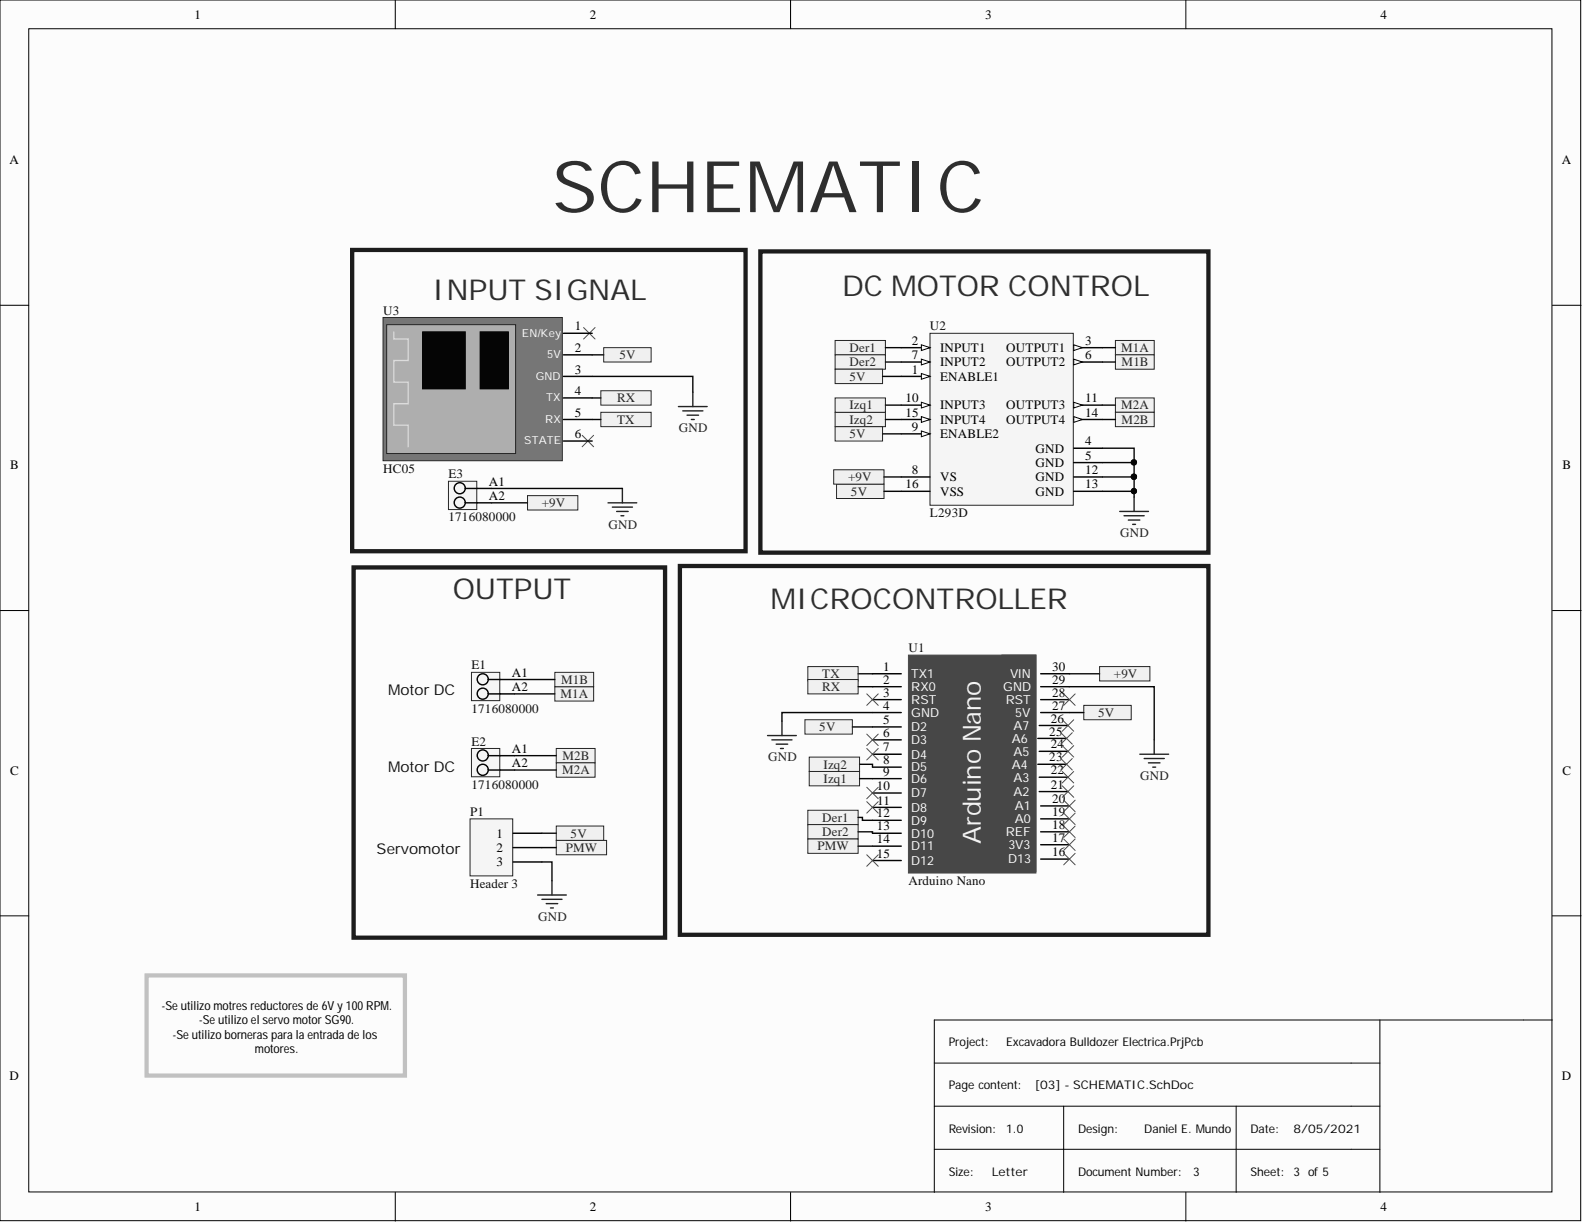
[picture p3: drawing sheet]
<svg xmlns="http://www.w3.org/2000/svg" width="279mm" height="216mm" viewBox="0 0 279 216" stroke-linecap="round" stroke-linejoin="round" font-family="sans-serif">
<g fill="#fcfcfc" stroke="#000" stroke-width=".18">
<path d="M0 0h278.8v215.3h-278.8z"/>
<path d="M5.1 5.1h268.6v205.1h-268.6z"/>
</g>
<g fill="none" stroke="#000" stroke-width=".18">
<path d="M69.7 0v5.1M139.4 0v5.1M209.2 0v5.1M0 53.8h5.1M273.8 53.8h5.1M0 107.7h5.1M273.8 107.7h5.1M0 161.5h5.1M243.4 179.9v30.4M273.8 161.5h5.1M273.8 179.9h-109v30.4M164.8 187.5h78.6"/>
<path d="M164.8 195.1h78.6M187.6 195.1v15.2M218 195.1v15.2M69.7 210.3v5.1M139.4 210.3v5.1M164.8 202.7h78.6M209.2 210.3v5.1"/>
</g>
<path d="M134.1 44.3h79.1v53.2h-79.1zM119.9 99.8h93.3v65.1h-93.3z" fill="none" stroke="#1c1c1c" stroke-width=".76"/>
<path d="M201.1 133h5M201.8 133.8h3.6M202.6 134.6h2M203.3 135.3h.5M203.6 130.5v2.5" fill="none" stroke="#262626" stroke-width=".25"/>
<g fill="#474747" stroke="#474747" stroke-width=".18">
<path d="M160.2 115.6h22.5v38.4h-22.5z"/>
<path d="M176.7 115.6h6v38.1h-6z"/>
</g>
<g fill="none" stroke="#000" stroke-width=".25">
<path d="M153.9 118.8h5.1M183.6 118.8h5M153.9 139.9h5.1M153.9 137.3h5.1M153.9 133h5.1M153.9 135.3h5.1M153.9 130.5h5.1M153.9 128.2h5.1M153.9 125.7h5.1M153.9 123.4h5.1M153.9 121.1h5.1M183.1 130.2h5"/>
<path d="M183.1 134.8h5M183.3 128h5.1M183.3 132.5h5.1M183.3 137.1h5.1M183.3 139.6h5.1M183.6 125.7h5M183.6 123.4h5M183.6 121.1h5M153.9 151.8h5.1M153.9 149.3h5.1M153.9 147h5.1M153.9 144.7h5.1"/>
<path d="M153.9 142.4h5.1M183.6 142.2h5M183.6 144.4h5M183.6 146.7h5M183.6 149h5M183.6 151.5h5"/>
</g>
<path d="M164 58.8h25.3v30.3h-25.3z" fill="#f5f5f5" stroke="#262626" stroke-width=".18"/>
<path d="M159 66.4h5" fill="none" stroke="#000" stroke-width=".25"/>
<path d="M162.5 65.9l1.5 .5-1.5 .5z" fill="#fcfcfc"/>
<path d="M162.5 65.9l1.5 .5-1.5 .5z" fill="none" stroke="#000" stroke-width=".18"/>
<path d="M159 71.5h5" fill="none" stroke="#000" stroke-width=".25"/>
<path d="M162.5 71l1.5 .5-1.5 .5z" fill="#fcfcfc"/>
<path d="M162.5 71l1.5 .5-1.5 .5z" fill="none" stroke="#000" stroke-width=".18"/>
<path d="M189.4 71.5h5.1" fill="none" stroke="#000" stroke-width=".25"/>
<path d="M189.4 71l1.5 .5-1.5 .5z" fill="#fcfcfc"/>
<path d="M189.4 71l1.5 .5-1.5 .5z" fill="none" stroke="#000" stroke-width=".18"/>
<path d="M189.4 74h5.1M189.4 84.1h5.1M189.4 86.7h5.1" fill="none" stroke="#000" stroke-width=".25"/>
<path d="M189.4 73.5l1.5 .5-1.5 .5z" fill="#fcfcfc"/>
<path d="M189.4 73.5l1.5 .5-1.5 .5z" fill="none" stroke="#000" stroke-width=".18"/>
<path d="M159 74h5" fill="none" stroke="#000" stroke-width=".25"/>
<path d="M162.5 73.5l1.5 .5-1.5 .5z" fill="#fcfcfc"/>
<path d="M162.5 73.5l1.5 .5-1.5 .5z" fill="none" stroke="#000" stroke-width=".18"/>
<path d="M159 61.3h5M159 86.7h5" fill="none" stroke="#000" stroke-width=".25"/>
<path d="M162.5 60.8l1.5 .5-1.5 .5z" fill="#fcfcfc"/>
<path d="M162.5 60.8l1.5 .5-1.5 .5z" fill="none" stroke="#000" stroke-width=".18"/>
<path d="M189.4 61.3h5.1" fill="none" stroke="#000" stroke-width=".25"/>
<path d="M189.4 60.8l1.5 .5-1.5 .5z" fill="#fcfcfc"/>
<path d="M189.4 60.8l1.5 .5-1.5 .5z" fill="none" stroke="#000" stroke-width=".18"/>
<path d="M189.4 79.1h5.1M189.4 63.9h5.1M189.4 81.6h5.1" fill="none" stroke="#000" stroke-width=".25"/>
<path d="M189.4 63.4l1.5 .5-1.5 .5z" fill="#fcfcfc"/>
<path d="M189.4 63.4l1.5 .5-1.5 .5z" fill="none" stroke="#000" stroke-width=".18"/>
<path d="M159 63.9h5" fill="none" stroke="#000" stroke-width=".25"/>
<path d="M162.5 63.4l1.5 .5-1.5 .5z" fill="#fcfcfc"/>
<path d="M162.5 63.4l1.5 .5-1.5 .5z" fill="none" stroke="#000" stroke-width=".18"/>
<path d="M159 76.5h5M159 84.1h5" fill="none" stroke="#000" stroke-width=".25"/>
<path d="M162.5 76l1.5 .5-1.5 .5z" fill="#fcfcfc"/>
<path d="M162.5 76l1.5 .5-1.5 .5z" fill="none" stroke="#000" stroke-width=".18"/>
<g fill="#f0f0f0" stroke="#262626" stroke-width=".18">
<path d="M142.5 142.9h8.9v2.6h-8.9z" fill-rule="evenodd"/>
<path d="M142.7 136.1h8.9v2.5h-8.9z" fill-rule="evenodd"/>
<path d="M142.5 117.6h8.9v2.5h-8.9z" fill-rule="evenodd"/>
<path d="M142.5 119.9h8.9v2.5h-8.9z" fill-rule="evenodd"/>
<path d="M191.2 124.4h8.3v2.6h-8.3z" fill-rule="evenodd"/>
</g>
<path d="M135.4 129.7h5.1M136.2 130.5h3.5M136.9 131.3h2M137.7 132h.5M137.9 127.2v2.5" fill="none" stroke="#262626" stroke-width=".25"/>
<g fill="#f0f0f0" stroke="#262626" stroke-width=".18">
<path d="M142.5 145.5h8.9v2.5h-8.9z" fill-rule="evenodd"/>
<path d="M142.5 148h8.9v2.5h-8.9z" fill-rule="evenodd"/>
<path d="M142.7 133.5h8.9v2.6h-8.9z" fill-rule="evenodd"/>
<path d="M147.3 72.7h8.9v2.6h-8.9z" fill-rule="evenodd"/>
<path d="M147.3 70.2h8.9v2.5h-8.9z" fill-rule="evenodd"/>
<path d="M147.3 60.1h8.9v2.5h-8.9z" fill-rule="evenodd"/>
<path d="M147.3 62.6h8.9v2.5h-8.9z" fill-rule="evenodd"/>
<path d="M147.6 85.4h8.3v2.5h-8.3z" fill-rule="evenodd"/>
<path d="M147.3 75.3h8.4v2.5h-8.4z" fill-rule="evenodd"/>
<path d="M147.3 65.1h8.4v2.6h-8.4z" fill-rule="evenodd"/>
</g>
<path d="M197.5 90.2h5.1M198.3 91h3.5M199 91.7h2.1M199.8 92.5h.5M200 87.7v2.5" fill="none" stroke="#262626" stroke-width=".25"/>
<g fill="#f0f0f0" stroke="#262626" stroke-width=".18">
<path d="M196.7 70.2h6.9v2.5h-6.9z" fill-rule="evenodd"/>
<path d="M196.7 72.7h6.9v2.6h-6.9z" fill-rule="evenodd"/>
<path d="M196.7 60.1h6.9v2.5h-6.9z" fill-rule="evenodd"/>
<path d="M196.7 62.6h6.9v2.5h-6.9z" fill-rule="evenodd"/>
</g>
<path d="M62.1 44.1h69.4v53.1h-69.4z" fill="none" stroke="#1c1c1c" stroke-width=".76"/>
<g fill="#f0f0f0" stroke="#262626" stroke-width=".18">
<path d="M106 72.7h8.9v2.6h-8.9z" fill-rule="evenodd"/>
<path d="M106 68.9h8.9v2.6h-8.9z" fill-rule="evenodd"/>
<path d="M106.5 61.3h8.4v2.6h-8.4z" fill-rule="evenodd"/>
</g>
<g fill="none" stroke="#4c4c4c" stroke-width=".18">
<path d="M102.9 57.8l2.1 2M105 57.8l-2.1 2M102.7 76.8l2 2M104.7 76.8l-2 2M152.9 122.4l2 2M152.9 129.5l2 2M152.9 132l2 2.1M152.9 138.9l2 2M154.9 122.4l-2 2M154.9 129.5l-2 2M154.9 132l-2 2.1M154.9 138.9l-2 2"/>
<path d="M187.1 133.8l2 2M187.1 129.2l2 2.1M187.4 138.6l2 2M187.4 136.1l2 2M187.4 131.5l2 2M187.4 127l2 2M187.6 122.4l2 2M189.1 133.8l-2 2M189.1 129.2l-2 2.1M189.4 138.6l-2 2M189.4 136.1l-2 2M189.4 131.5l-2 2"/>
<path d="M189.4 127l-2 2M189.6 122.4l-2 2M152.9 141.4l2 2M152.9 150.8l2 2M154.9 141.4l-2 2M154.9 150.8l-2 2M187.6 150.5l2 2M187.6 148l2 2M187.6 145.7l2 2M187.6 143.4l2 2.1M187.6 141.1l2 2.1M189.6 150.5l-2 2"/>
<path d="M189.6 148l-2 2M189.6 145.7l-2 2M189.6 143.4l-2 2.1M189.6 141.1l-2 2.1"/>
</g>
<path d="M62.4 100.1h54.9v65.3h-54.9z" fill="none" stroke="#1c1c1c" stroke-width=".76"/>
<path d="M82.9 144.4h7.5v10.1h-7.5z" fill="#f5f5f5" stroke="#262626" stroke-width=".18"/>
<path d="M90.5 147h5.1M90.5 149.5h5.1M90.5 152h5.1" fill="none" stroke="#000" stroke-width=".25"/>
<g fill="#f0f0f0" stroke="#262626" stroke-width=".18">
<path d="M98.1 132h6.9v2.6h-6.9z" fill-rule="evenodd"/>
<path d="M98.1 134.6h6.9v2.5h-6.9z" fill-rule="evenodd"/>
<path d="M97.9 121.1h6.8v2.6h-6.8z" fill-rule="evenodd"/>
<path d="M97.9 118.6h6.8v2.5h-6.8z" fill-rule="evenodd"/>
<path d="M98.1 145.7h8.4v2.5h-8.4z" fill-rule="evenodd"/>
<path d="M98.1 148.2h8.9v2.6h-8.9z" fill-rule="evenodd"/>
</g>
<path d="M94.8 157.9h5.1M95.6 158.6h3.5M96.3 159.4h2.1M97.4 155.3v2.6M97.1 160.2h.5" fill="none" stroke="#262626" stroke-width=".25"/>
<path d="M83.2 118.6h5v5h-5z" fill="#f5f5f5" stroke="#262626" stroke-width=".18"/>
<g fill="none" stroke="#000" stroke-width=".25">
<path d="M86.2 119.9h4.6M86.2 122.4h4.6"/>
<circle cx="85.2" cy="119.8" r=".98"/>
<circle cx="85.2" cy="122.4" r=".98"/>
</g>
<path d="M83.2 132h5v5h-5z" fill="#f5f5f5" stroke="#262626" stroke-width=".18"/>
<g fill="none" stroke="#000" stroke-width=".25">
<path d="M86.2 133.3h4.6M86.2 135.8h4.6"/>
<circle cx="85.2" cy="135.8" r=".98"/>
<circle cx="85.2" cy="133.3" r=".98"/>
</g>
<path d="M25.9 172.1h45.5v17.6h-45.5z" fill="none" stroke="#c4c4c4" stroke-width=".76"/>
<path d="M119.7 71.7h5M120.4 72.5h3.6M121.2 73.2h2M122 74h.5M122.2 69.2v2.5" fill="none" stroke="#262626" stroke-width=".25"/>
<path d="M67.6 56h31.6v25.3h-31.6z" fill="#767676" stroke="#262626" stroke-width=".18"/>
<path d="M68.2 57.3h22.7v22.7h-22.7z" fill="#aeaeae" stroke="#262626" stroke-width=".18"/>
<path d="M69.5 58.5v1.3h2.5v3.8h-2.5v3.8h2.5v3.8h-2.5v3.8h2.5v3.8" fill="none" stroke="#d7d7d7" stroke-width=".25"/>
<path d="M74.5 58.5h7.6v10.1h-7.6zM84.7 58.5h5v10.1h-5z" fill="#000" stroke="#000" stroke-width=".18"/>
<path d="M99.4 58.8h5.1M99.4 77.8h5.1M99.4 74h5.1M99.4 70.2h5.1M99.4 66.4h5.1M99.4 62.6h5.1" fill="none" stroke="#000" stroke-width=".25"/>
<path d="M79.1 84.9h5v5h-5z" fill="#f5f5f5" stroke="#262626" stroke-width=".18"/>
<g fill="none" stroke="#000" stroke-width=".25">
<path d="M82.1 86.2h4.6M82.1 88.7h4.6"/>
<circle cx="81.1" cy="88.7" r=".98"/>
<circle cx="81.1" cy="86.1" r=".98"/>
</g>
<path d="M107.2 88.7h5.1M108 89.5h3.6M108.8 90.2h2M109.5 91h.5M109.8 86.2v2.5" fill="none" stroke="#262626" stroke-width=".25"/>
<g fill="#f0f0f0" stroke="#262626" stroke-width=".18">
<path d="M93 87.4h8.9v2.6h-8.9z" fill-rule="evenodd"/>
<path d="M147.1 82.9h8.8v2.5h-8.8z" fill-rule="evenodd"/>
<path d="M194 117.6h8.8v2.5h-8.8z" fill-rule="evenodd"/>
<path d="M142 127h8.3v2.5h-8.3z" fill-rule="evenodd"/>
</g>
<g fill="none" stroke="#0e0e0e" stroke-width=".25">
<path d="M104.5 66.4h17.7v2.8M104.5 74h1.5M104.5 62.6h2M104.5 70.2h1.5M155.7 76.5h3.3M155.7 66.4h3.3M156.2 71.5h2.8M156.2 74h2.8M156.2 61.3h2.8M156.2 63.9h2.8M194.5 79.1h5.5v5M194.5 71.5h2.2"/>
<path d="M194.5 74h2.2M194.5 61.3h2.2M194.5 63.9h2.2M86.7 86.2h23.1M86.7 88.7h6.3M155.9 86.7h3.1M155.9 84.1h3.1M194.5 86.7h5.5M194.5 84.1h5.5M194.5 81.6h5.5M200 84.1v3.6M90.8 119.9h7.1"/>
<path d="M151.4 118.8h2.5M188.6 118.8h5.4M90.8 133.3h7.3M90.8 135.8h7.3M90.8 122.4h7.1M150.3 128.2h3.6M151.4 121.1h2.5M151.6 134.8h2.3v.5M151.6 137.3h2.3M153.9 125.7h-16v1.5M188.6 121.1h15v9.4M188.6 125.7h2.6"/>
<path d="M95.6 152h1.8v3.3M95.6 149.5h2.5M95.6 147h2.5M151.4 146.7h2.5v.3M151.4 144.2h.7v.5h1.8M151.4 149.3h2.5"/>
</g>
<g fill="#0e0e0e" stroke="#0e0e0e" stroke-width=".18">
<circle cx="200" cy="86.6" r=".47"/>
<circle cx="200" cy="84.1" r=".47"/>
<circle cx="200" cy="81.6" r=".47"/>
</g>
<text font-size="12.6" fill="#2e2e2e" x="97.4" y="37.4">SCHEMATIC</text>
<g font-size="5.1" fill="#2e2e2e">
<text x="76.3" y="53">INPUT SIGNAL</text>
<text x="148.6" y="52.2">DC MOTOR CONTROL</text>
<text x="79.9" y="105.7">OUTPUT</text>
<text x="135.9" y="107.4">MICROCONTROLLER</text>
</g>
<text font-size="4.4" fill="#f3f3f3" x="173" y="148.9" transform="rotate(-90 173 148.9)">Arduino Nano</text>
<g font-size="2.6" fill="#0e0e0e">
<text x="68.5" y="122.6">Motor DC</text>
<text x="68.5" y="136.2">Motor DC</text>
<text x="66.4" y="150.7">Servomotor</text>
</g>
<g font-size="2.3">
<text x="34.3" y="3.3">1</text>
<text x="104" y="3.3">2</text>
<text x="173.8" y="3.3">3</text>
<text x="243.5" y="3.3">4</text>
<text x="1.7" y="29">A</text>
<text x="275.5" y="29">A</text>
<text x="101.4" y="58.3">1</text>
<text x="101.4" y="65.9">3</text>
<text x="101.4" y="62.1">2</text>
<text x="160.8" y="65.9">1</text>
<text x="160.8" y="60.8">2</text>
<text x="160.8" y="63.4">7</text>
<text x="165.8" y="62.1">INPUT1</text>
<text x="165.8" y="64.6">INPUT2</text>
<text x="177.5" y="62.1">OUTPUT1</text>
<text x="177.5" y="64.6">OUTPUT2</text>
<text x="191.4" y="60.8">3</text>
<text x="191.4" y="63.4">6</text>
<text x="101.4" y="69.7">4</text>
<text x="159.7" y="71">10</text>
<text x="165.8" y="67.2">ENABLE1</text>
<text x="191.4" y="71">11</text>
<text x="101.4" y="77.3">6</text>
<text x="101.4" y="73.5">5</text>
<text x="159.7" y="73.5">15</text>
<text x="160.8" y="76">9</text>
<text x="165.8" y="72.2">INPUT3</text>
<text x="165.8" y="74.8">INPUT4</text>
<text x="165.8" y="77.3">ENABLE2</text>
<text x="177.5" y="72.2">OUTPUT3</text>
<text x="177.5" y="74.8">OUTPUT4</text>
<text x="191.4" y="73.5">14</text>
<text x="1.8" y="82.8">B</text>
<text x="160.8" y="83.6">8</text>
<text x="182.6" y="79.8">GND</text>
<text x="182.6" y="82.4">GND</text>
<text x="191.4" y="83.6">12</text>
<text x="191.4" y="78.6">4</text>
<text x="191.4" y="81.1">5</text>
<text x="275.6" y="82.8">B</text>
<text x="86.2" y="85.7">A1</text>
<text x="86.2" y="88.2">A2</text>
<text x="159.7" y="86.2">16</text>
<text x="165.8" y="87.4">VSS</text>
<text x="165.8" y="84.9">VS</text>
<text x="182.6" y="84.9">GND</text>
<text x="182.6" y="87.4">GND</text>
<text x="191.4" y="86.2">13</text>
<text x="90.3" y="119.4">A1</text>
<text x="155.8" y="118.3">1</text>
<text x="185.6" y="118.3">30</text>
<text x="90.3" y="121.9">A2</text>
<text x="155.8" y="125.2">4</text>
<text x="155.8" y="122.9">3</text>
<text x="155.8" y="120.6">2</text>
<text x="185.6" y="120.6">29</text>
<text x="185.6" y="122.9">28</text>
<text x="185.6" y="125.2">27</text>
<text x="155.8" y="130">6</text>
<text x="155.8" y="127.7">5</text>
<text x="185.1" y="129.7">25</text>
<text x="185.3" y="127.5">26</text>
<text x="1.8" y="136.7">C</text>
<text x="90.3" y="132.8">A1</text>
<text x="90.3" y="135.3">A2</text>
<text x="155.8" y="136.8">9</text>
<text x="155.8" y="132.5">7</text>
<text x="155.8" y="134.8">8</text>
<text x="185.1" y="134.3">23</text>
<text x="185.3" y="132">24</text>
<text x="185.3" y="136.6">22</text>
<text x="275.6" y="136.7">C</text>
<text x="154.7" y="139.4">10</text>
<text x="154.7" y="141.9">11</text>
<text x="185.3" y="139.1">21</text>
<text x="185.6" y="141.7">20</text>
<text x="185.6" y="143.9">19</text>
<text x="87.6" y="147.7">1</text>
<text x="154.7" y="148.7">14</text>
<text x="154.7" y="146.5">13</text>
<text x="154.7" y="144.2">12</text>
<text x="185.6" y="146.2">18</text>
<text x="185.6" y="148.5">17</text>
<text x="87.6" y="150.3">2</text>
<text x="87.6" y="152.8">3</text>
<text x="154.7" y="151.3">15</text>
<text x="185.6" y="151">16</text>
<text x="1.7" y="190.5">D</text>
<text x="275.5" y="190.5">D</text>
<text x="34.3" y="213.6">1</text>
<text x="104" y="213.6">2</text>
<text x="173.8" y="213.6">3</text>
<text x="243.5" y="213.6">4</text>
</g>
<g font-size="2.3" fill="#0e0e0e">
<text x="67.6" y="55.5">U3</text>
<text x="164" y="58.3">U2</text>
<text x="67.6" y="83.4">HC05</text>
<text x="79.1" y="84.4">E3</text>
<text x="79.1" y="92">1716080000</text>
<text x="164" y="91.2">L293D</text>
<text x="83.2" y="118.1">E1</text>
<text x="160.2" y="115">U1</text>
<text x="83.2" y="125.7">1716080000</text>
<text x="83.2" y="131.5">E2</text>
<text x="82.9" y="143.9">P1</text>
<text x="83.2" y="139.1">1716080000</text>
<text x="82.9" y="156.6">Header 3</text>
<text x="160.2" y="156.1">Arduino Nano</text>
</g>
<g font-size="2.3" fill="#262626">
<text x="109.3" y="63.4">5V</text>
<text x="149.8" y="62.1">Der1</text>
<text x="149.8" y="64.6">Der2</text>
<text x="197.8" y="62.1">M1A</text>
<text x="197.8" y="64.6">M1B</text>
<text x="108.9" y="71">RX</text>
<text x="149.8" y="67.2">5V</text>
<text x="108.9" y="74.8">TX</text>
<text x="119.8" y="76.3">GND</text>
<text x="149.8" y="74.8">Izq2</text>
<text x="149.8" y="72.2">Izq1</text>
<text x="149.8" y="77.3">5V</text>
<text x="197.8" y="72.2">M2A</text>
<text x="197.8" y="74.8">M2B</text>
<text x="95.6" y="89.5">+9V</text>
<text x="149.6" y="84.9">+9V</text>
<text x="150.1" y="87.4">5V</text>
<text x="107.3" y="93.3">GND</text>
<text x="197.6" y="94.8">GND</text>
<text x="145" y="119.6">TX</text>
<text x="196.5" y="119.6">+9V</text>
<text x="98.9" y="123.2">M1A</text>
<text x="99" y="120.6">M1B</text>
<text x="145" y="121.9">RX</text>
<text x="144.5" y="129">5V</text>
<text x="193.7" y="126.4">5V</text>
<text x="99.1" y="136.6">M2A</text>
<text x="99.2" y="134.1">M2B</text>
<text x="135.5" y="134.3">GND</text>
<text x="145.3" y="135.6">Izq2</text>
<text x="201.1" y="137.6">GND</text>
<text x="145.3" y="138.1">Izq1</text>
<text x="100.7" y="147.7">5V</text>
<text x="145" y="144.9">Der1</text>
<text x="145" y="147.5">Der2</text>
<text x="99.8" y="150.3">PMW</text>
<text x="144.2" y="150">PMW</text>
<text x="94.9" y="162.4">GND</text>
</g>
<g font-size="2.2" fill="#fefefe">
<text x="160.7" y="119.6">TX1</text>
<text x="178.2" y="119.6">VIN</text>
<text x="160.7" y="124.2">RST</text>
<text x="160.7" y="121.9">RX0</text>
<text x="177" y="121.9">GND</text>
<text x="177.4" y="124.2">RST</text>
<text x="160.7" y="131.3">D3</text>
<text x="160.7" y="129">D2</text>
<text x="160.7" y="126.4">GND</text>
<text x="178.5" y="131">A6</text>
<text x="178.7" y="128.7">A7</text>
<text x="179.1" y="126.4">5V</text>
<text x="160.7" y="133.8">D4</text>
<text x="160.7" y="136.1">D5</text>
<text x="178.5" y="135.6">A4</text>
<text x="178.7" y="133.3">A5</text>
<text x="178.7" y="137.9">A3</text>
<text x="160.7" y="143.2">D8</text>
<text x="160.7" y="140.6">D7</text>
<text x="160.7" y="138.1">D6</text>
<text x="178.7" y="140.4">A2</text>
<text x="179" y="142.9">A1</text>
<text x="160.7" y="147.7">D10</text>
<text x="160.7" y="145.5">D9</text>
<text x="177.4" y="147.5">REF</text>
<text x="177.9" y="149.8">3V3</text>
<text x="179" y="145.2">A0</text>
<text x="160.7" y="152.5">D12</text>
<text x="160.7" y="150">D11</text>
<text x="177.8" y="152.3">D13</text>
</g>
<g font-size="2.2">
<text x="28.6" y="178.1">-Se utilizo motres reductores de 6V y 100 RPM.</text>
<text x="30.5" y="183.2">-Se utilizo borneras para la entrada de los</text>
<text x="35.2" y="180.7">-Se utilizo el servo motor SG90.</text>
<text x="45" y="185.7">motores.</text>
</g>
<g font-size="2.1">
<text x="167.3" y="184.6">Project:</text>
<text x="177.5" y="184.6">Excavadora Bulldozer Electrica.PrjPcb</text>
<text x="167.3" y="192.2">Page content:</text>
<text x="182.5" y="192.2">[03] - SCHEMATIC.SchDoc</text>
<text x="167.3" y="199.8">Revision:</text>
<text x="177.5" y="199.8">1.0</text>
<text x="190.2" y="199.8">Design:</text>
<text x="201.8" y="199.8">Daniel E. Mundo</text>
<text x="220.6" y="199.8">Date:</text>
<text x="228.2" y="199.8">8/05/2021</text>
<text x="167.3" y="207.4">Size:</text>
<text x="174.9" y="207.4">Letter</text>
<text x="190.2" y="207.4">Document Number:</text>
<text x="210.4" y="207.4">3</text>
<text x="220.6" y="207.4">Sheet:</text>
<text x="228.2" y="207.4">3 of 5</text>
</g>
<g font-size="1.9" fill="#fefefe">
<text x="92" y="59.4">EN/Key</text>
<text x="96.5" y="63.2">5V</text>
<text x="94.5" y="67">GND</text>
<text x="96.3" y="70.8">TX</text>
<text x="96.2" y="74.6">RX</text>
<text x="92.5" y="78.4">STATE</text>
</g>
</svg>
